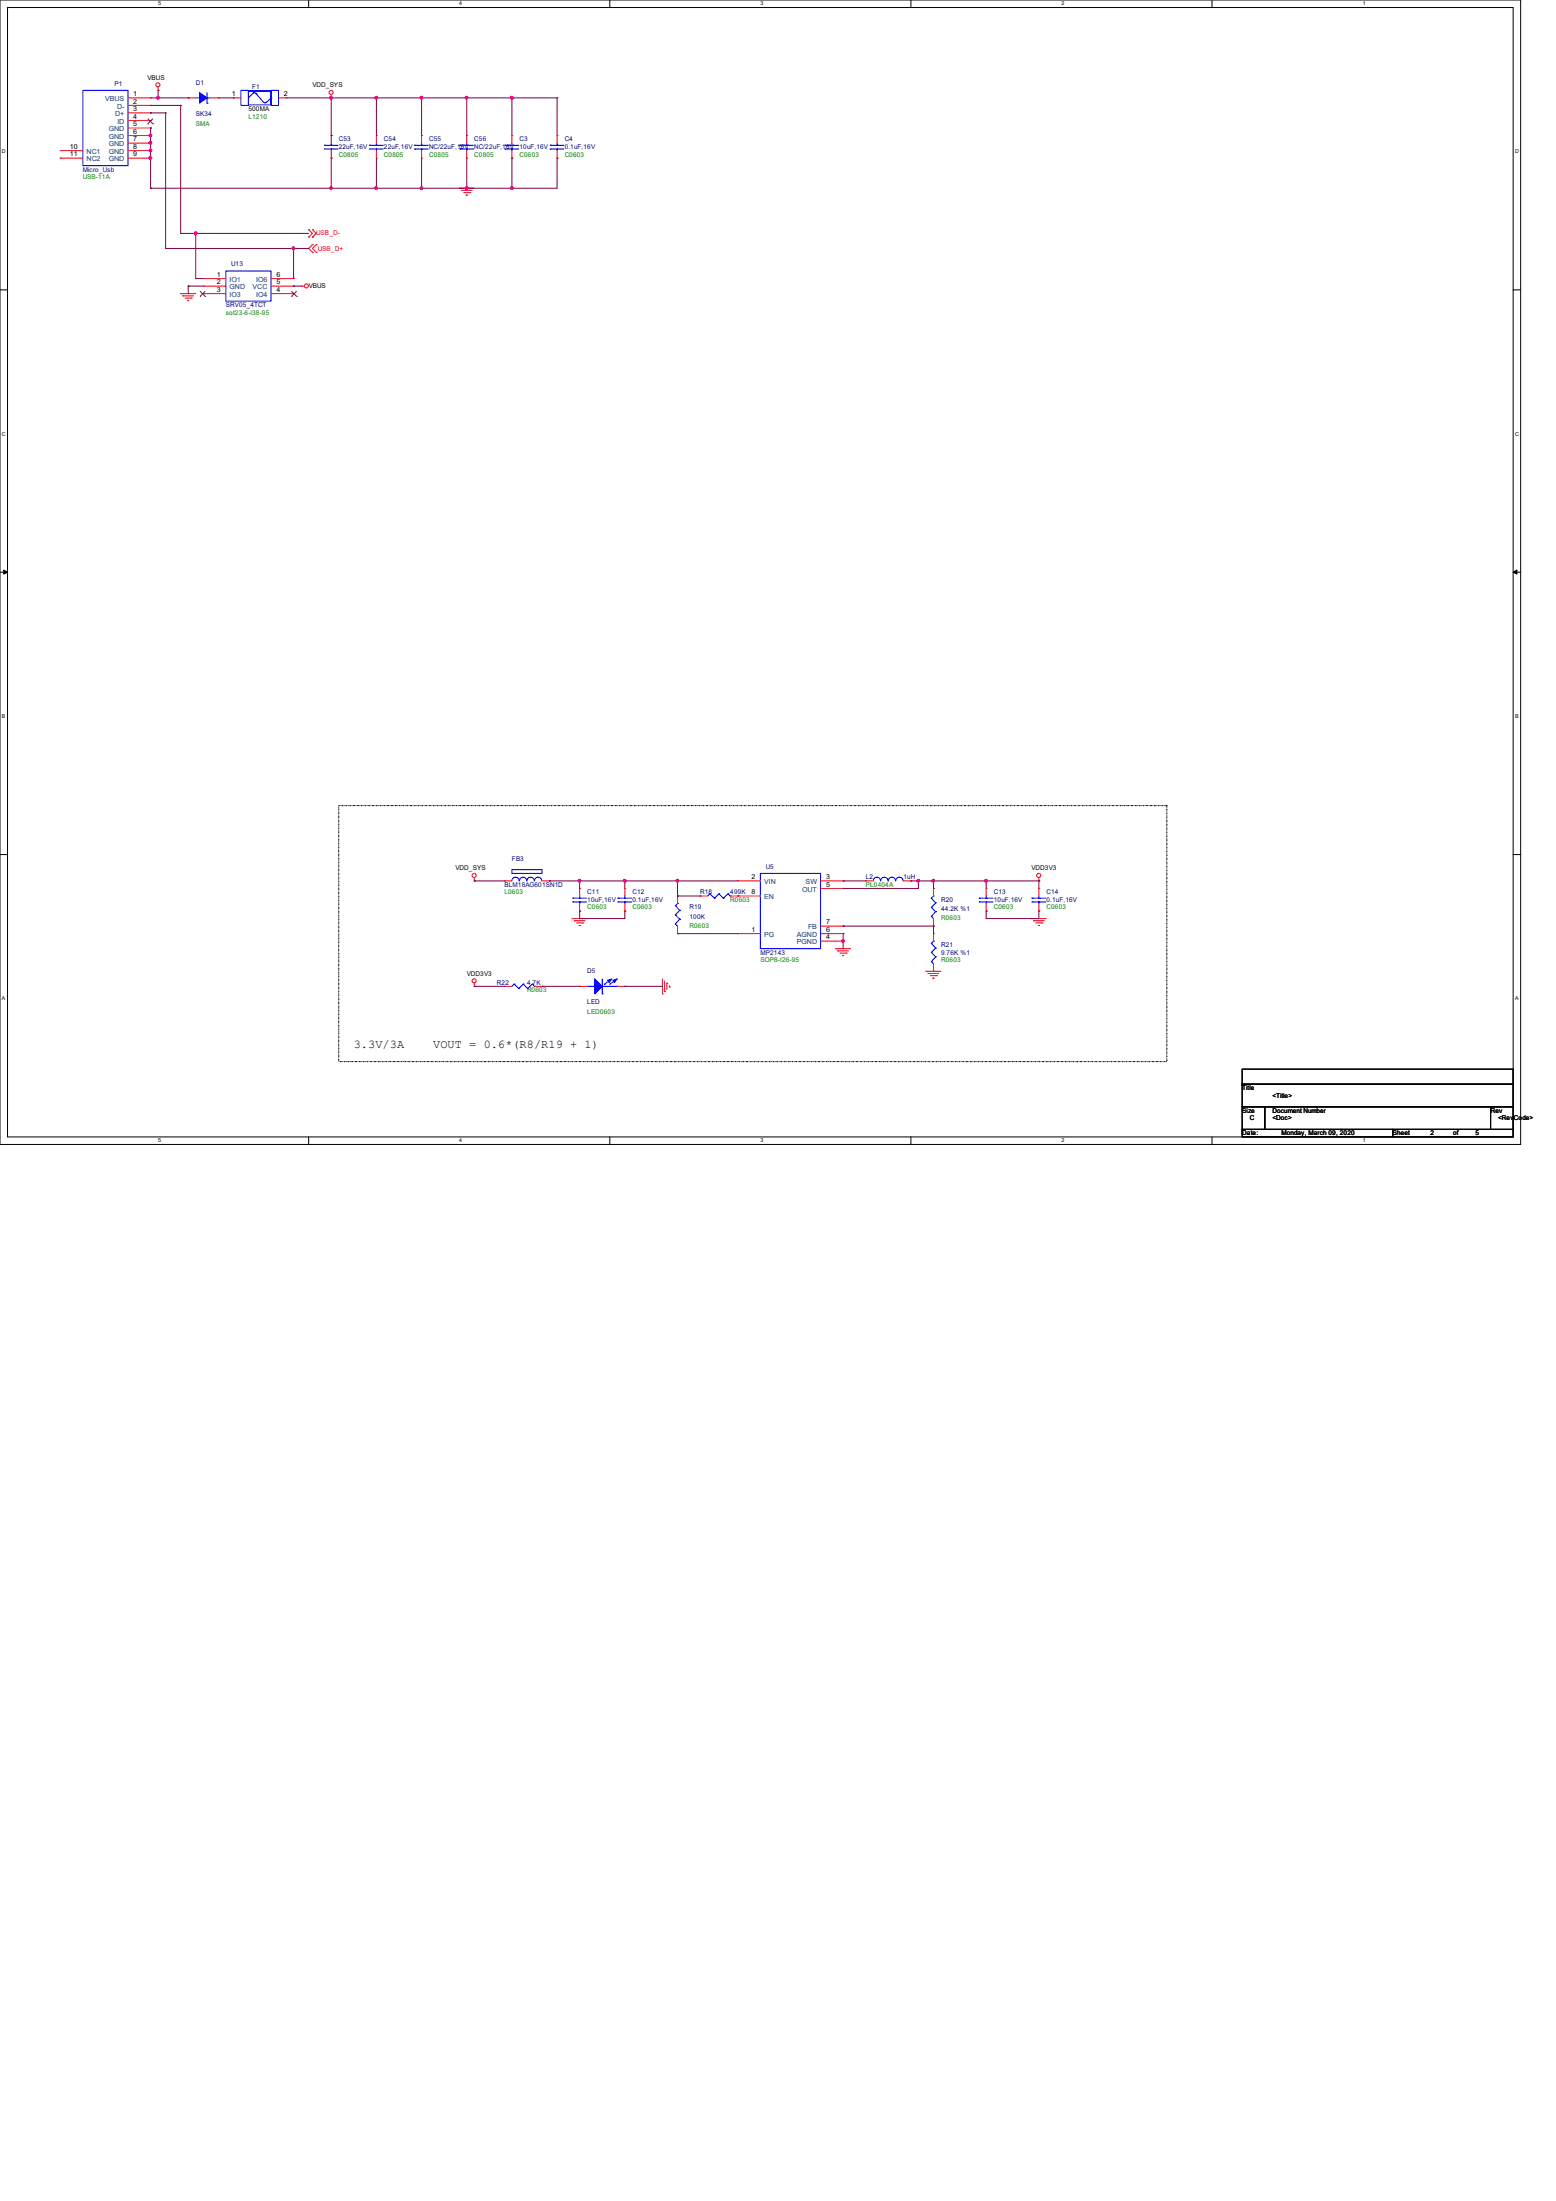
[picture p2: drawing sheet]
<svg xmlns="http://www.w3.org/2000/svg" width="210mm" height="297mm" viewBox="0 0 210 297" stroke-linecap="round" stroke-linejoin="round" font-family="sans-serif">
<path d="M0 0h205.2v154.4h-205.2zM1 1h203.2v152.4h-203.2z" fill="none" stroke="#000" stroke-width=".13"/>
<g fill="#fff">
<path d="M21.3 .1h.4v.8h-.4z"/>
<path d="M21.3 153.5h.4v.8h-.4z"/>
</g>
<path d="M41.7 0v1M41.7 153.4v1" fill="none" stroke="#000" stroke-width=".13"/>
<g fill="#fff">
<path d="M62 .1h.4v.8h-.4z"/>
<path d="M62 153.5h.4v.8h-.4z"/>
</g>
<path d="M82.3 0v1M82.3 153.4v1" fill="none" stroke="#000" stroke-width=".13"/>
<g fill="#fff">
<path d="M102.6 .1h.4v.8h-.4z"/>
<path d="M102.6 153.5h.4v.8h-.4z"/>
</g>
<path d="M122.9 0v1M122.9 153.4v1" fill="none" stroke="#000" stroke-width=".13"/>
<g fill="#fff">
<path d="M143.3 .1h.3v.8h-.3z"/>
<path d="M143.3 153.5h.3v.8h-.3z"/>
</g>
<path d="M163.6 0v1M163.6 153.4v1" fill="none" stroke="#000" stroke-width=".13"/>
<g fill="#fff">
<path d="M183.9 .1h.4v.8h-.4z"/>
<path d="M183.9 153.5h.4v.8h-.4z"/>
<path d="M.3 20.1h.5v.8h-.5z"/>
<path d="M204.5 20.1h.5v.8h-.5z"/>
<path d="M.3 58.2h.5v.8h-.5z"/>
<path d="M204.5 58.2h.5v.8h-.5z"/>
</g>
<path d="M0 39.1h1M204.2 39.1h1" fill="none" stroke="#000" stroke-width=".13"/>
<g fill="#fff">
<path d="M.3 96.3h.4v.8h-.4z"/>
<path d="M204.5 96.3h.4v.8h-.4z"/>
</g>
<path d="M0 77.2h1M204.2 77.2h1" fill="none" stroke="#000" stroke-width=".13"/>
<path d="M.5 76.9l.5 .3-.5 .3zM204.2 77.2l.5-.3v.6z" fill="#000" stroke="#000" stroke-width=".13"/>
<g fill="#fff">
<path d="M.3 134.4h.4v.8h-.4z"/>
<path d="M204.5 134.4h.4v.8h-.4z"/>
</g>
<path d="M0 115.3h1M204.2 115.3h1M167.6 144.3h36.6v2h-36.6zM167.6 146.3h36.6v3.1h-36.6zM167.6 149.4h3.1v3h-3.1zM167.6 152.4h20.4v1h-20.4zM170.7 149.4h30.5v3h-30.5zM188 152.4h16.2v1h-16.2zM201.2 149.4h3v3h-3z" fill="none" stroke="#000" stroke-width=".13"/>
<path d="M45.7 108.7h111.8v34.6h-111.8z" fill="none" stroke="#000" stroke-width=".13" stroke-dasharray=".2 .2 0 .2"/>
<g fill="none" stroke="#f00" stroke-width=".13">
<path d="M17.3 13.2h3M17.3 14.2h3M17.3 15.2h3M17.3 16.3h3M17.3 17.3h3M17.3 18.3h3M17.3 19.3h3M20.3 13.2h.1M20.3 14.2h.1M20.3 15.2h.1M20.3 16.3h.1M20.3 17.3h.1"/>
<path d="M20.3 18.3h.1M20.3 19.3h.1M21.3 12.2h.1M21.3 11.8v.4M25.4 13.2h.1M25.4 13.2h1M28.4 13.2h1.1M29.5 13.2h.1M31.5 13.2h.1M31.5 13.2h1M37.6 13.2h1M38.6 13.2h.1"/>
<path d="M44.7 13.2h.1M44.7 18.3h.1M44.7 12.8v.4M44.7 18.3v1M50.8 18.3h.1M50.8 18.3v1M56.9 18.3h.1M56.9 18.3v1M63 18.3h.1M63 18.3v1M69.1 18.3h.1M69.1 18.3v1"/>
<path d="M75.2 18.3h.1M75.2 18.3v1M8.1 20.3h.1M8.1 21.3h.1M8.1 20.3h3.1M8.1 21.3h3.1M17.3 20.3h3M17.3 21.3h3M20.3 20.3h.1M20.3 21.3h.1M24.4 39.6h.1M24.4 39.6h2"/>
<path d="M24.7 39.9h.1M24.7 39.9h1.4M27.4 37.6h.1M27.4 38.6h.1M27.4 39.6h.1M27.4 38.6h3.1M27.4 39.6h3.1M27.4 37.6h3.1M36.6 38.6h3M36.6 39.6h3M36.6 37.6h3M39.6 39.6h.1"/>
<path d="M39.6 38.6h.1M39.6 37.6h.1M40.6 38.6h.1M40.6 38.6h.5M41.7 32h.1M41.7 31h.1M41.7 31l.5 .5-.5 .5M42.2 33h.1M42.2 34h.1M42.2 32h.1M42.2 31h.1M42.2 33l-.5 .5 .5 .5"/>
<path d="M42.2 31l.5 .5-.5 .5M42.7 34h.1M42.7 33h.1M42.7 33l-.5 .5 .5 .5M44.7 21.3h.1M44.7 20.3v1M50.8 21.3h.1M50.8 20.3v1M56.9 21.3h.1M56.9 20.3v1M62 25.4h.1M62 25.4h2"/>
<path d="M62.3 25.7h.1M62.3 25.7h1.4M62.6 26h.8M62.9 26.3h.1M62.9 26.3h.2M63 21.3h.1M63 20.3v1M63.4 26h.1M69.1 21.3h.1M69.1 20.3v1M75.2 21.3h.1M75.2 20.3v1"/>
<path d="M25 40.2h.8M25.3 40.6h.1M25.3 40.6h.2M25.8 40.2h.1M64 118.9h.1M64 118.4v.5M68.1 118.9h.1M68.1 118.9h1M73.2 118.9h1M74.2 118.9h.1M78.2 119.9h.1M78.2 119.9v1"/>
<path d="M84.3 119.9h.1M84.3 119.9v1M99.6 118.9h.1M99.6 118.9h3M110.7 118.9h3.1M110.7 119.9h3.1M113.8 118.9h.1M113.8 119.9h.1M116.8 118.9h.1M116.8 118.9h1.1M121.9 118.9h1M122.9 118.9h.1"/>
<path d="M126 119.9h.1M126 119.9v1M133.1 119.9h.1M133.1 119.9v1M140.2 118.9h.1M140.2 119.9h.1M140.2 118.4v.5M140.2 119.9v1M64 133.1h.1M64 132.7v.4M68.1 133.1h.1M68.1 133.1h1"/>
<path d="M72.1 133.1h1.1M73.2 133.1h.1M77.2 124h.1M77.2 124h2M77.5 124.2h.1M77.5 124.2h1.5M77.8 124.5h.9M78.1 124.9h.1M78.1 124.9h.2M78.2 122.9h.1M78.2 133.1h.1M78.2 121.9v1"/>
<path d="M78.2 133.1h1M78.7 124.5h.1M83.3 133.1h1M84.3 122.9h.1M84.3 133.1h.1M84.3 121.9v1M89.4 134.1h.1M89.4 132.1v2M89.7 133.8h.1M89.7 132.4v1.4M90 132.7h.1M90 132.7v.8"/>
<path d="M90.3 133.2h.1M90.3 133v.2M91.4 126h.1M91.4 120.9h.1M91.4 120.9v1M91.4 125v1M94.5 120.9h.1M94.5 120.9h1M98.6 120.9h4M99.6 126h.1M99.6 120.9h.1M99.6 126h3"/>
<path d="M110.7 126h3.1M110.7 127h3.1M110.7 125h3.1M112.8 128h.1M112.8 128h2M113.1 128.3h.1M113.1 128.3h1.4M113.4 128.6h.8M113.7 128.9h.1M113.7 128.9h.2M113.8 127h.1M113.8 126h.1"/>
<path d="M113.8 125h.1M114.2 128.6h.1M125 131.1h.1M125 131.1h2M125.3 131.4h.1M125.3 131.4h1.4M125.6 131.7h.8M125.9 132h.1M125.9 132h.2M126 125h.1M126 131.1h.1M126 126h.1"/>
<path d="M126 124v1M126 126v1M126 130v1.1M126.4 131.7h.1M133.1 122.9h.1M133.1 121.9v1M139.2 124h.1M139.2 124h2M139.5 124.2h.1M139.5 124.2h1.4M139.8 124.5h.8M140.1 124.9h.1"/>
<path d="M140.1 124.9h.2M140.2 122.9h.1M140.2 121.9v1M140.6 124.5h.1"/>
<circle cx="21.3" cy="11.5" r=".28"/>
<circle cx="44.7" cy="12.5" r=".28"/>
<circle cx="41.3" cy="38.6" r=".28"/>
<circle cx="64" cy="118.1" r=".28"/>
<circle cx="140.2" cy="118.1" r=".28"/>
<circle cx="64" cy="132.4" r=".28"/>
</g>
<g fill="none" stroke="#00f" stroke-width=".13">
<path d="M11.2 12.2h6.1v10.2h-6.1zM26.4 13.2h.5M26.9 13.2h.1M27.9 13.9h.1M27.9 13.2h.1M27.9 12.5v1.4M27.9 13.2h.5M32.5 12.2v2h1v-1.9h3.1v-.1h1v2h-1v-1.9zM33.5 12.3h3.1v1.8h-3.1zM34.1 12.6l.2-.1 .2 .1M34.1 12.6h.1M34.1 12.6l-.6 .6"/>
<path d="M34.5 12.6h.1M34.5 12.6l1.1 1.2M35.9 13.8l-.1 .1-.2-.1M36.6 13.2h.1M36.6 13.2l-.6 .6M43.8 19.6h.1M43.8 19.6h1.8M44.7 19.6h.1M44.7 19.3v.3M49.9 19.6h.1M49.9 19.6h1.8M50.8 19.6h.1"/>
<path d="M50.8 19.3v.3M56 19.6h.1M56 19.6h1.8M56.9 19.6h.1M56.9 19.3v.3M62.1 19.6h.1M62.1 19.6h1.8M63 19.6h.1M63 19.3v.3M68.2 19.6h.1M68.2 19.6h1.8M69.1 19.6h.1"/>
<path d="M69.1 19.3v.3M74.3 19.6h.1M74.3 19.6h1.8M75.2 19.6h.1M75.2 19.3v.3M30.5 36.6h6.1v4h-6.1zM43.8 20.1h.1M43.8 20.1h1.8M44.7 20.1h.1M44.7 20.1v.2M49.9 20.1h.1M49.9 20.1h1.8"/>
<path d="M50.8 20.1h.1M50.8 20.1v.2M56 20.1h.1M56 20.1h1.8M56.9 20.1h.1M56.9 20.1v.2M62.1 20.1h.1M62.1 20.1h1.8M63 20.1h.1M63 20.1v.2M68.2 20.1h.1M68.2 20.1h1.8"/>
<path d="M69.1 20.1h.1M69.1 20.1v.2M74.3 20.1h.1M74.3 20.1h1.8M75.2 20.1h.1M75.2 20.1v.2M69.1 117.3h4.1v.6h-4.1zM70.1 118.9a.49 .49 0 0 0-.5-.5 .49 .49 0 0 0-.5 .5M71.1 118.9a.49 .49 0 0 0-.5-.5 .49 .49 0 0 0-.5 .5M72.1 118.9a.49 .49 0 0 0-.5-.5 .49 .49 0 0 0-.5 .5M73.1 118.9a.49 .49 0 0 0-.5-.5 .49 .49 0 0 0-.5 .5M102.6 117.9h8.1v10.1h-8.1z"/>
<path d="M118.8 118.9a.49 .49 0 0 0-.5-.5 .49 .49 0 0 0-.4 .5M119.8 118.9a.49 .49 0 0 0-.4-.5 .49 .49 0 0 0-.5 .5M120.9 118.9a.49 .49 0 0 0-.5-.5 .49 .49 0 0 0-.5 .5M121.9 118.9a.49 .49 0 0 0-.5-.5 .49 .49 0 0 0-.5 .5M69.4 132.8h.1M69.4 132.8l-.3 .3M69.4 132.8l.6 .6M70 133.4h.1M70.6 132.8h.1M70.6 132.8l-.6 .6M70.6 132.8l.6 .6M71.2 133.4h.1"/>
<path d="M71.8 132.8h.1M71.8 132.8l-.6 .6M71.8 132.8l.3 .3M72.1 133.1h.1M77.3 121.2h.1M77.3 121.7h.1M77.3 121.2h1.9M77.3 121.7h1.9M78.2 121.7h.1M78.2 121.2h.1M78.2 120.9v.3M78.2 121.7v.2"/>
<path d="M79.2 133.1h1.1M80.3 133.1h.1M81.3 134.1h.1M81.3 132.1v2M81.3 133.1h2M81.6 132.8h.1M82.3 132.8h.1M82.5 132.2l-.9 .6M83.2 132.2l-.9 .6M83.3 133.1h.1M83.4 121.2h.1M83.4 121.7h.1"/>
<path d="M83.4 121.2h1.9M83.4 121.7h1.9M84.3 121.7h.1M84.3 121.2h.1M84.3 120.9v.3M84.3 121.7v.2M91.1 124.7h.1M91.1 123.4h.1M91.1 122.2h.1M91.1 124.7l.3 .3M91.1 123.4l.6 .6M91.1 122.2l.6 .7"/>
<path d="M91.4 121.9h.1M91.4 121.9l-.3 .3M91.7 124h.1M91.7 122.9h.1M91.7 124l-.6 .7M91.7 122.9l-.6 .5M95.8 120.6h.1M95.8 120.6l-.3 .3M95.8 120.6l.6 .6M96.4 121.2h.1M97 120.6h.1M97 120.6l-.6 .6"/>
<path d="M97 120.6l.6 .6M97.6 121.2h.1M98.3 120.6h.1M98.3 120.6l-.7 .6M98.3 120.6l.3 .3M98.6 120.9h.1M125.7 123.7h.1M125.7 122.4h.1M125.7 121.2h.1M125.7 129.8h.1M125.7 128.5h.1M125.7 127.3h.1"/>
<path d="M125.7 123.7l.3 .3M125.7 122.4l.6 .6M125.7 121.2l.6 .6M125.7 129.8l.3 .2M125.7 128.5l.6 .6M125.7 127.3l.6 .6M126 120.9h.1M126 127h.1M126 120.9l-.3 .3M126 127l-.3 .3M126.3 123h.1M126.3 121.8h.1"/>
<path d="M126.3 129.1h.1M126.3 127.9h.1M126.3 123l-.6 .7M126.3 121.8l-.6 .6M126.3 129.1l-.6 .7M126.3 127.9l-.6 .6M132.2 121.2h.1M132.2 121.7h.1M132.2 121.2h1.8M132.2 121.7h1.8M133.1 121.7h.1M133.1 121.2h.1"/>
<path d="M133.1 120.9v.3M133.1 121.7v.2M139.3 121.2h.1M139.3 121.7h.1M139.3 121.2h1.8M139.3 121.7h1.8M140.2 121.7h.1M140.2 121.2h.1M140.2 120.9v.3M140.2 121.7v.2"/>
</g>
<g fill="#00f" stroke="#00f" stroke-width=".13">
<path d="M80.3 132.1l1 1-1 1z"/>
<path d="M82 132.3l.6-.2-.4 .5z"/>
<path d="M82.7 132.3l.6-.2-.4 .5z"/>
<path d="M26.9 12.5l1 .7-1 .7z" fill-rule="evenodd"/>
</g>
<path d="M19.9 16.7h.1M19.9 16l.7 .7M20.6 16.7h.1M20.6 16l-.7 .7M27 39.3l.7 .7M27.7 39.3l-.7 .7M39.3 39.3l.7 .7M40 39.3l-.7 .7M27 40h.1M27.7 40h.1M39.3 40h.1M40 40h.1" fill="none" stroke="#804000" stroke-width=".13"/>
<g fill="none" stroke="#800040" stroke-width=".13">
<path d="M20.3 17.3h.1M20.3 18.3h.1M20.3 14.2h.1M20.3 15.2h.1M20.3 13.2h5.1M20.3 17.3v8.1M20.3 14.2h4.1M20.3 15.2h2.1M21.3 13.2h.1M21.3 12.2h.1M21.3 12.2v1M22.4 15.2h.1"/>
<path d="M22.4 15.2v18.3M24.4 14.2h.1M24.4 14.2v17.3M25.4 13.2h.1M29.5 13.2h2M31.5 13.2h.1M38.6 13.2h36.6M44.7 18.3h.1M44.7 13.2h.1M44.7 13.2v5.1M50.8 13.2h.1M50.8 13.2v5.1"/>
<path d="M56.9 13.2h.1M56.9 13.2v5.1M63 13.2h.1M63 13.2v5.1M69.1 13.2h.1M69.1 13.2v5.1M75.2 13.2h.1M75.2 13.2v5.1M20.3 25.4h.1M20.3 20.3h.1M20.3 21.3h.1M22.4 33.5h.1"/>
<path d="M22.4 33.5h19.3M24.4 31.5h.1M24.4 31.5h17.3M25.4 38.6h.1M25.4 38.6h2M25.4 38.6v1M26.4 37.6h.1M26.4 31.5h.1M26.4 37.6h1M26.4 31.5v6.1M39.6 33.5h.1M39.6 38.6h.1"/>
<path d="M39.6 33.5v4.1M39.6 38.6h1M44.7 21.3h.1M44.7 21.3v4.1M50.8 25.4h.1M50.8 21.3v4.1M56.9 25.4h.1M56.9 21.3v4.1M63 25.4h.1M63 21.3v4.1M69.1 21.3h.1M69.1 25.4h.1"/>
<path d="M69.1 21.3v4.1M75.2 21.3h.1M75.2 21.3v4.1h-54.9M64 118.9h.1M64 118.9h4.1M74.2 118.9h.1M74.2 118.9h25.4M78.2 118.9h.1M78.2 118.9v1M84.3 118.9h.1M84.3 118.9v1M91.4 118.9h.1"/>
<path d="M91.4 118.9v2M113.8 118.9h.1M113.8 119.9h.1M113.8 118.9h3M122.9 118.9h.1M122.9 118.9h17.3M124 118.9h.1M124 118.9v1h-10.2M126 118.9h.1M126 118.9v1M133.1 118.9h.1M133.1 118.9v1"/>
<path d="M140.2 118.9h.1M140.2 118.9v1M64 133.1h.1M64 133.1h4.1M73.2 133.1h.1M73.2 133.1h5M78.2 122.9h.1M78.2 124h.1M78.2 122.9v1.1M84.3 122.9h.1M84.3 133.1h.1M84.3 122.9v1.1h-6.1"/>
<path d="M84.3 133.1h5.1M91.4 120.9h.1M91.4 126h.1M91.4 120.9h3.1M91.4 126h8.2M113.8 125h.1M113.8 127h.1M113.8 126h.1M113.8 125h12.2M113.8 126v2M126 125h.1M126 125v1"/>
<path d="M133.1 124h.1M133.1 122.9h.1M133.1 122.9v1.1M140.2 122.9h.1M140.2 122.9v1.1h-7.1"/>
</g>
<g fill="#f0f" stroke="#f0f" stroke-width=".13">
<circle cx="91.4" cy="118.9" r=".19"/>
<circle cx="84.3" cy="118.9" r=".19"/>
<circle cx="78.2" cy="118.9" r=".19"/>
<circle cx="123.9" cy="118.9" r=".19"/>
<circle cx="113.8" cy="127" r=".19"/>
<circle cx="133.1" cy="118.9" r=".19"/>
<circle cx="126" cy="118.9" r=".19"/>
<circle cx="20.3" cy="18.3" r=".19"/>
<circle cx="44.7" cy="25.4" r=".19"/>
<circle cx="20.3" cy="19.3" r=".19"/>
<circle cx="20.3" cy="20.3" r=".19"/>
<circle cx="39.6" cy="33.5" r=".19"/>
<circle cx="21.3" cy="13.2" r=".19"/>
<circle cx="44.7" cy="13.2" r=".19"/>
<circle cx="26.4" cy="31.5" r=".19"/>
<circle cx="20.3" cy="21.3" r=".19"/>
<circle cx="50.8" cy="13.2" r=".19"/>
<circle cx="56.9" cy="13.2" r=".19"/>
<circle cx="50.8" cy="25.4" r=".19"/>
<circle cx="56.9" cy="25.4" r=".19"/>
<circle cx="63" cy="13.2" r=".19"/>
<circle cx="69.1" cy="13.2" r=".19"/>
<circle cx="63" cy="25.4" r=".19"/>
<circle cx="69.1" cy="25.4" r=".19"/>
</g>
<g font-size="1.6">
<text x="47.8" y="141.5">3.3V/3A</text>
<text x="58.4" y="141.5">VOUT = 0.6*(R8/R19 + 1)</text>
</g>
<g font-size=".9" fill="#000080">
<text x="15.5" y="11.6">P1</text>
<text x="26.4" y="11.5">D1</text>
<text x="26.4" y="15.6">SK34</text>
<text x="34" y="12.1">F1</text>
<text x="11.2" y="23.2">Micro_Usb</text>
<text x="45.7" y="19.1">C53</text>
<text x="45.7" y="20.1">22uF,16V</text>
<text x="51.8" y="19.1">C54</text>
<text x="51.8" y="20.1">22uF,16V</text>
<text x="57.9" y="19.1">C55</text>
<text x="57.9" y="20.1">NC/22uF,16V</text>
<text x="64" y="19.1">C56</text>
<text x="64" y="20.1">NC/22uF,16V</text>
<text x="70.1" y="19.1">C3</text>
<text x="70.1" y="20.1">10uF,16V</text>
<text x="76.2" y="19.1">C4</text>
<text x="76.2" y="20.1">0.1uF,16V</text>
<text x="31.2" y="35.9">U13</text>
<text x="30.5" y="41.4">SRV05_4TCT</text>
<text x="68.1" y="119.7">BLM18AG601SN1D</text>
<text x="69.1" y="116.1">FB3</text>
<text x="103.3" y="117.2">U5</text>
<text x="116.9" y="118.7">L2</text>
<text x="121.9" y="118.7">1uH</text>
<text x="79.3" y="120.7">C11</text>
<text x="79.3" y="121.7">10uF,16V</text>
<text x="85.4" y="120.7">C12</text>
<text x="85.4" y="121.7">0.1uF,16V</text>
<text x="93.1" y="122.7">R19</text>
<text x="93.1" y="124">100K</text>
<text x="94.5" y="120.7">R18</text>
<text x="98.6" y="120.7">499K</text>
<text x="127" y="121.7">R20</text>
<text x="127" y="122.9">44.2K %1</text>
<text x="134.1" y="120.7">C13</text>
<text x="134.1" y="121.7">10uF,16V</text>
<text x="141.2" y="120.7">C14</text>
<text x="141.2" y="121.7">0.1uF,16V</text>
<text x="79.3" y="131.4">D5</text>
<text x="102.6" y="128.8">MP2143</text>
<text x="127" y="127.8">R21</text>
<text x="127" y="128.8">9.76K %1</text>
<text x="67.1" y="132.9">R22</text>
<text x="71.1" y="132.9">4.7K</text>
<text x="79.3" y="135.5">LED</text>
</g>
<g font-size=".9">
<text x="19.9" y="10.8">VBUS</text>
<text x="42.2" y="11.8">VDD_SYS</text>
<text x="18" y="13">1</text>
<text x="18" y="14">2</text>
<text x="18" y="15">3</text>
<text x="18" y="16">4</text>
<text x="18" y="17">5</text>
<text x="31.3" y="13">1</text>
<text x="33.5" y="15">500MA</text>
<text x="38.3" y="13">2</text>
<text x="9.4" y="20.1">10</text>
<text x="9.4" y="21.1">11</text>
<text x="18" y="18">6</text>
<text x="18" y="19.1">7</text>
<text x="18" y="20.1">8</text>
<text x="18" y="21.1">9</text>
<text x="29.3" y="37.3">1</text>
<text x="29.3" y="38.4">2</text>
<text x="29.3" y="39.4">3</text>
<text x="37.3" y="39.4">4</text>
<text x="37.3" y="38.4">5</text>
<text x="37.3" y="37.3">6</text>
<text x="41.7" y="38.8">VBUS</text>
<text x="61.5" y="117.4">VDD_SYS</text>
<text x="101.4" y="118.6">2</text>
<text x="111.5" y="118.6">3</text>
<text x="111.5" y="119.6">5</text>
<text x="139.2" y="117.4">VDD3V3</text>
<text x="101.4" y="125.7">1</text>
<text x="101.4" y="120.7">8</text>
<text x="111.5" y="125.7">6</text>
<text x="111.5" y="124.7">7</text>
<text x="63" y="131.7">VDD3V3</text>
<text x="111.5" y="126.7">4</text>
<text x="167.7" y="147.1">Title</text>
<text x="171.7" y="148.1">&lt;Title&gt;</text>
<text x="167.7" y="150.2">Size</text>
<text x="167.7" y="153.2">Date:</text>
<text x="168.7" y="151.2">C</text>
<text x="171.7" y="150.2">Document Number</text>
<text x="171.7" y="151.2">&lt;Doc&gt;</text>
<text x="173" y="153.2">Monday, March 09, 2020</text>
<text x="188" y="153.2">Sheet</text>
<text x="193.1" y="153.2">2</text>
<text x="196.1" y="153.2">of</text>
<text x="199.2" y="153.2">5</text>
<text x="201.2" y="150.2">Rev</text>
<text x="202.2" y="151.2">&lt;RevCode&gt;</text>
</g>
<g font-size=".9" fill="#004080">
<text x="14.2" y="13.6">VBUS</text>
<text x="14.7" y="17.7">GND</text>
<text x="15.5" y="15.7">D+</text>
<text x="15.8" y="14.6">D-</text>
<text x="15.8" y="16.7">ID</text>
<text x="11.7" y="20.7">NC1</text>
<text x="11.7" y="21.8">NC2</text>
<text x="14.7" y="18.7">GND</text>
<text x="14.7" y="19.7">GND</text>
<text x="14.7" y="20.7">GND</text>
<text x="14.7" y="21.8">GND</text>
<text x="31" y="38">IO1</text>
<text x="31" y="39">GND</text>
<text x="31" y="40">IO3</text>
<text x="34.1" y="39">VCC</text>
<text x="34.6" y="40">IO4</text>
<text x="34.6" y="38">IO6</text>
<text x="103.1" y="119.3">VIN</text>
<text x="108.7" y="119.3">SW</text>
<text x="103.1" y="121.3">EN</text>
<text x="108.3" y="120.3">OUT</text>
<text x="109.1" y="125.4">FB</text>
<text x="103.1" y="126.4">PG</text>
<text x="107.5" y="127.4">PGND</text>
<text x="107.5" y="126.4">AGND</text>
</g>
<g font-size=".9" fill="#008000">
<text x="26.4" y="17">SMA</text>
<text x="33.5" y="16">L1210</text>
<text x="45.7" y="21.1">C0805</text>
<text x="51.8" y="21.1">C0805</text>
<text x="57.9" y="21.1">C0805</text>
<text x="64" y="21.1">C0805</text>
<text x="70.1" y="21.1">C0603</text>
<text x="76.2" y="21.1">C0603</text>
<text x="11.2" y="24.2">USB-11A</text>
<text x="30.5" y="42.5">sot23-6-i38-95</text>
<text x="116.9" y="119.7">PL0404A</text>
<text x="68.1" y="120.7">L0603</text>
<text x="79.3" y="122.7">C0603</text>
<text x="85.4" y="122.7">C0603</text>
<text x="93.1" y="125.2">R0603</text>
<text x="98.6" y="121.7">R0603</text>
<text x="127" y="124.2">R0603</text>
<text x="134.1" y="122.7">C0603</text>
<text x="141.2" y="122.7">C0603</text>
<text x="102.6" y="129.8">SOP8-I26-95</text>
<text x="127" y="129.8">R0603</text>
<text x="71.1" y="133.9">R0603</text>
<text x="79.3" y="136.9">LED0603</text>
</g>
<g font-size=".9" fill="#f00">
<text x="42.7" y="31.7">USB_D-</text>
<text x="42.9" y="33.8">USB_D+</text>
</g>
<g font-size=".7">
<text x="21.3" y=".7">5</text>
<text x="62" y=".7">4</text>
<text x="102.6" y=".7">3</text>
<text x="143.3" y=".7">2</text>
<text x="183.9" y=".7">1</text>
<text x=".3" y="20.7">D</text>
<text x="204.5" y="20.7">D</text>
<text x=".3" y="58.8">C</text>
<text x="204.5" y="58.8">C</text>
<text x=".3" y="96.9">B</text>
<text x="204.5" y="96.9">B</text>
<text x=".3" y="135">A</text>
<text x="204.5" y="135">A</text>
<text x="21.3" y="154.2">5</text>
<text x="62" y="154.2">4</text>
<text x="102.6" y="154.2">3</text>
<text x="143.3" y="154.2">2</text>
<text x="183.9" y="154.2">1</text>
</g>
</svg>
